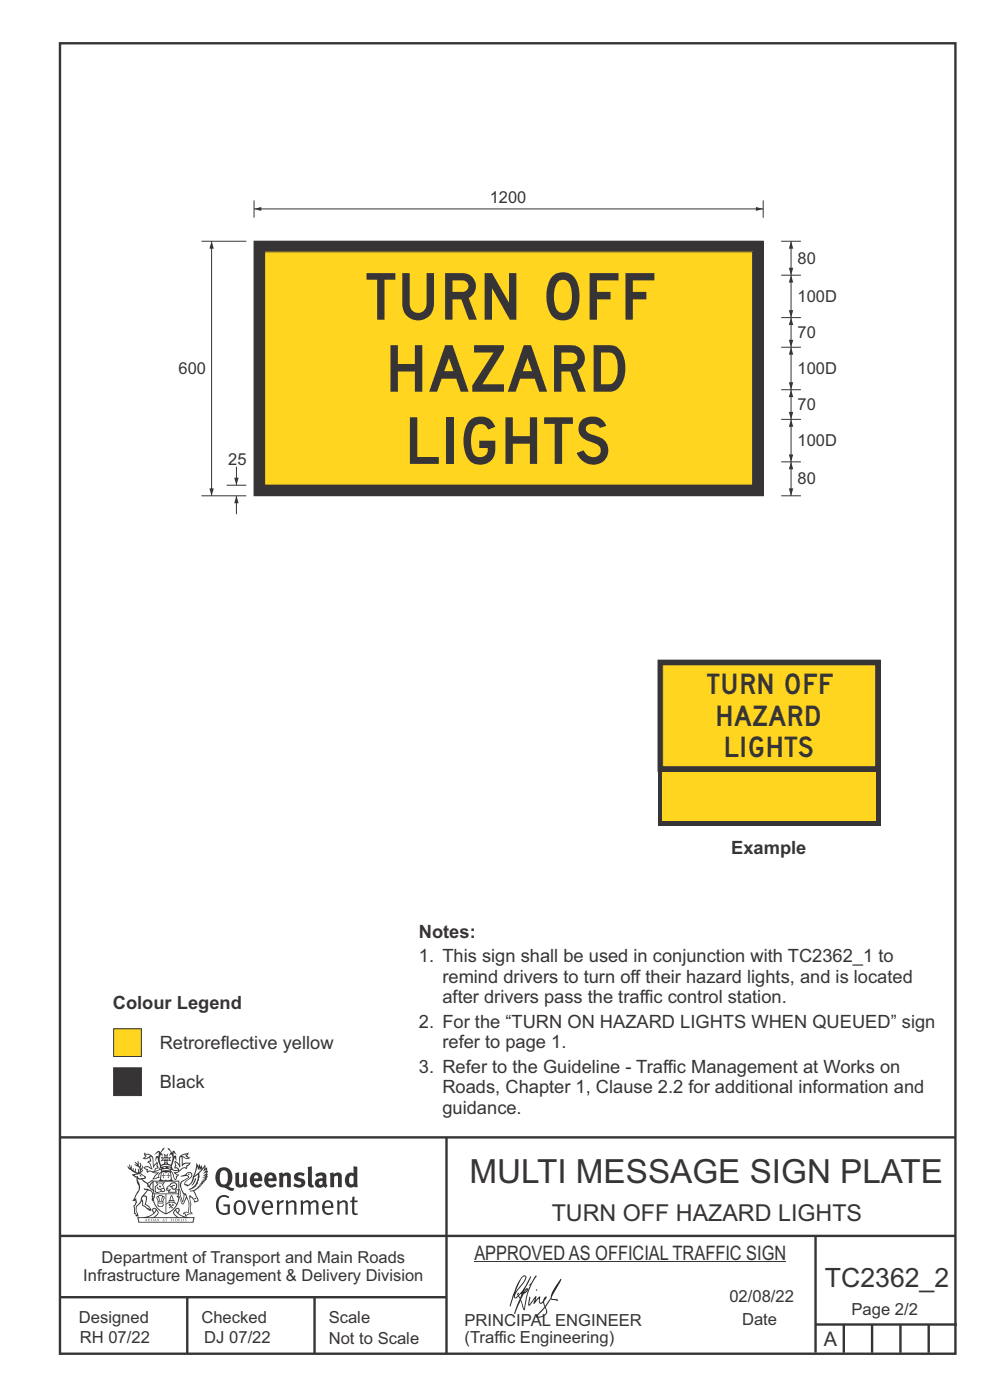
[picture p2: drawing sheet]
<svg xmlns="http://www.w3.org/2000/svg" width="210mm" height="297mm" viewBox="0 0 210 297" stroke-linecap="round" stroke-linejoin="round" font-family="sans-serif">
<path d="M53.9 51.2h108v54h-108z" fill-rule="evenodd" fill="#373435"/>
<path d="M53.9 51.2h108v54h-108z" fill="none" stroke="#373435" stroke-width=".21"/>
<path d="M56.1 53.4h103.5v49.5h-103.5z" fill-rule="evenodd" fill="#ffd520"/>
<path d="M53.9 44.3h108M56.1 53.4h103.5v49.5h-103.5z" fill="none" stroke="#373435" stroke-width=".21"/>
<g fill="#373435">
<path d="M160.3 43.9l1.6 .4-1.6 .4z"/>
<path d="M53.9 44.3l1.5-.4v.8z"/>
</g>
<path d="M53.9 42.5v3.7M161.9 42.5v3.7M165.7 58.4h4.2M165.7 51.2h4.2M165.7 98h4.2M165.7 89h4.2M167.8 98v7.2" fill="none" stroke="#373435" stroke-width=".21"/>
<g fill="#373435">
<path d="M167.3 103.6h1l-.5 1.6z"/>
<path d="M167.8 98l.5 1.6h-1z"/>
</g>
<path d="M167.8 82.7v6.3" fill="none" stroke="#373435" stroke-width=".21"/>
<g fill="#373435">
<path d="M167.3 87.4h1l-.5 1.6z"/>
<path d="M167.8 82.6l.5 1.6h-1z"/>
</g>
<path d="M167.8 51.2v7.2" fill="none" stroke="#373435" stroke-width=".21"/>
<g fill="#373435">
<path d="M167.3 56.8h1l-.5 1.6z"/>
<path d="M167.8 51.2l.5 1.6h-1z"/>
</g>
<path d="M167.8 89v9" fill="none" stroke="#373435" stroke-width=".21"/>
<g fill="#373435">
<path d="M167.3 96.4h1l-.5 1.6z"/>
<path d="M167.8 88.9l.5 1.6h-1z"/>
</g>
<path d="M165.7 73.7h4.2M167.8 67.4v6.3M165.7 82.7h4.2" fill="none" stroke="#373435" stroke-width=".21"/>
<g fill="#373435">
<path d="M167.3 72.1h1l-.5 1.6z"/>
<path d="M167.8 67.3l.5 1.6h-1z"/>
</g>
<path d="M167.8 73.7v9" fill="none" stroke="#373435" stroke-width=".21"/>
<g fill="#373435">
<path d="M167.3 81.1h1l-.5 1.6z"/>
<path d="M167.8 73.6l.5 1.6h-1z"/>
</g>
<path d="M167.8 58.4v9M165.7 67.4h4.2" fill="none" stroke="#373435" stroke-width=".21"/>
<g fill="#373435">
<path d="M167.3 65.8h1l-.5 1.6z"/>
<path d="M167.8 58.3l.5 1.6h-1z"/>
</g>
<path d="M42.7 51.2h9.5M44.9 51.2v54M42.7 105.2h9.5M48.1 102.9h4.1M165.7 105.2h4.2" fill="none" stroke="#373435" stroke-width=".21"/>
<g fill="#373435">
<path d="M44.4 103.6h1l-.5 1.6z"/>
<path d="M44.9 51.2l.5 1.6h-1z"/>
</g>
<path d="M50.2 105.2v3.9" fill="none" stroke="#373435" stroke-width=".21"/>
<path d="M50.2 105.2l.4 1.6h-.9z" fill="#373435"/>
<path d="M50.2 99v3.9" fill="none" stroke="#373435" stroke-width=".21"/>
<path d="M49.7 101.3h.9l-.4 1.6z" fill="#373435"/>
<g fill="none" stroke="#373435" stroke-width=".51">
<path d="M12.7 9.2h190v278h-190zM12.7 241.3h190M94.7 241.4v45.8M12.7 275.2h82M12.7 262.2h190.1M39.7 275.2v12M66.7 275.2v12M173 262.1v24.9M173 281h30M179 281v6M185 281v6M191 281v6"/>
<path d="M197 281v6"/>
</g>
<g fill="#373435">
<path d="M47 248.4a2.55 2.55 0 0 0 0 2.7l.3 .2a.81 .81 0 0 0 1-1v-.5a1.04 1.04 0 0 0-1.1-1.5zM46.3 248.1a1.82 1.82 0 0 1 2.1-.2 1.82 1.82 0 0 1 .9 1.8 2.29 2.29 0 0 1-.8 2l.7 .3h.5l-.2 .6a2.87 2.87 0 0 1-2-.7 2.12 2.12 0 0 1-1.7-3.1z" fill-rule="evenodd"/>
<path d="M49.9 248.9l.8-.2v2a.46 .46 0 0 0 .3 .6 .46 .46 0 0 0 .6-.3v-2.1l.7-.2v2.4l.2 .5-.5 .3-.3-.3a1.02 1.02 0 0 1-1.2 .3 1.02 1.02 0 0 1-.6-1.1z" fill-rule="evenodd"/>
<path d="M54 249.5l-.1 .5h.9a.49 .49 0 0 0-.2-.6 .49 .49 0 0 0-.6 .1zM53.4 249.1a1.34 1.34 0 0 1 1.6-.2 1.34 1.34 0 0 1 .6 1.5v.2h-1.7a.77 .77 0 0 0 .5 .8 .77 .77 0 0 0 .9-.4l.3 .5a1.59 1.59 0 0 1-2 .2 1.59 1.59 0 0 1-.5-2.1z" fill-rule="evenodd"/>
<path d="M57 249.5l-.1 .5h1a.49 .49 0 0 0-.2-.6 .49 .49 0 0 0-.7 .1zM56.4 249.1a1.34 1.34 0 0 1 1.6-.2 1.34 1.34 0 0 1 .7 1.5v.2h-1.8a.77 .77 0 0 0 .5 .8 .77 .77 0 0 0 .9-.4l.4 .5a1.59 1.59 0 0 1-2.1 .2 1.59 1.59 0 0 1-.5-2.1z" fill-rule="evenodd"/>
<path d="M59.2 248.9l.7-.2 .1 .4a.95 .95 0 0 1 1-.3 .95 .95 0 0 1 .7 .8v2.3h-.8v-2.3a.46 .46 0 0 0-.8 .1v2.2h-.8z" fill-rule="evenodd"/>
<path d="M62.6 249.1a1.75 1.75 0 0 1 2-.1l-.2 .5-.6-.2a.43 .43 0 0 0-.6 .3l.4 .3a1.04 1.04 0 0 1 1.2 1.1 1.04 1.04 0 0 1-1.4 1l-1.2-.4 .3-.6 1 .4 .4-.4a.88 .88 0 0 0-1-.5l-.4-.2-.1-.4z" fill-rule="evenodd"/>
<path d="M65.3 247.6l.8-.2 .1 3.8 .3 .2 .1 .4a.88 .88 0 0 1-1 0 .88 .88 0 0 1-.3-1z" fill-rule="evenodd"/>
<path d="M67.8 250.6a.43 .43 0 0 0-.1 .7 .43 .43 0 0 0 .7-.1v-.7zM66.8 249.1a1.7 1.7 0 0 1 2.4 .1v1.9l.3 .4-.4 .5-.5-.4a1.03 1.03 0 0 1-1.7-.1 1.03 1.03 0 0 1 .8-1.5h.7v-.4a.8 .8 0 0 0-1.2 .1z" fill-rule="evenodd"/>
<path d="M70 248.9l.7-.2 .1 .4a.95 .95 0 0 1 1-.3 .95 .95 0 0 1 .7 .8v2.3h-.8v-2.3a.46 .46 0 0 0-.8 .1v2.2h-.8z" fill-rule="evenodd"/>
<path d="M74.3 249.5a1.48 1.48 0 0 0 0 1.7h.5l.2-.1v-1.5l-.3-.2zM75 247.4l.8 .1 .1 4.4h-.7l-.1-.2a1.26 1.26 0 0 1-1.4 0 1.26 1.26 0 0 1-.5-1.3 1.29 1.29 0 0 1 .4-1.4 1.29 1.29 0 0 1 1.4-.1z" fill-rule="evenodd"/>
<path d="M46.4 253.9a1.72 1.72 0 0 1 2.3 0l-.3 .3a1.24 1.24 0 0 0-1.4-.2 1.24 1.24 0 0 0-.6 1.4 1.49 1.49 0 0 0 1.2 1.9l.7-.1v-1.3h-.8l-.1-.4h1.3v1.9a1.93 1.93 0 0 1-2.2 0 1.93 1.93 0 0 1-.7-2.2l.2-.8z" fill-rule="evenodd"/>
<path d="M50.4 255.1a1.65 1.65 0 0 0 .2 2.2 .99 .99 0 0 0 1-1.4 .78 .78 0 0 0-.4-.8 .78 .78 0 0 0-.8 0zM50 254.9a1.33 1.33 0 0 1 1.6-.1 1.33 1.33 0 0 1 .5 1.4 1.31 1.31 0 0 1-1.3 1.6 1.31 1.31 0 0 1-1.2-1.6v-.6z" fill-rule="evenodd"/>
<path d="M52.5 254.7l.4-.1 .9 2.6 .8-2.5h.5l-1.1 3h-.5z" fill-rule="evenodd"/>
<path d="M56.3 255.2l-.2 .7h1.3a.7 .7 0 0 0-.3-.8 .7 .7 0 0 0-.8 .1zM55.9 255a1.22 1.22 0 0 1 1.5-.2 1.22 1.22 0 0 1 .5 1.5h-1.8a.93 .93 0 0 0 .5 1 .93 .93 0 0 0 1.1-.2l.2 .3a1.43 1.43 0 0 1-1.8 .1 1.43 1.43 0 0 1-.6-1.7z" fill-rule="evenodd"/>
<path d="M58.7 254.7l.4-.1 .1 .5 .4-.4 .6-.1-.2 .5a.66 .66 0 0 0-.8 .7v1.9h-.4z" fill-rule="evenodd"/>
<path d="M60.6 254.7l.4-.1 .1 .5a.94 .94 0 0 1 1-.5 .94 .94 0 0 1 .8 .8v2.3h-.5l-.1-2.5a.81 .81 0 0 0-1.2 .3v2.2h-.4z" fill-rule="evenodd"/>
<path d="M63.7 254.7l.5-.1 .1 .5 .4-.3a.78 .78 0 0 1 1.1 .3 .9 .9 0 0 1 1-.5 .9 .9 0 0 1 .8 .8v2.3h-.5l-.1-2.5a.67 .67 0 0 0-1.1 .3v2.2h-.5v-2.4l-.4-.3-.7 .4v2.3h-.5z" fill-rule="evenodd"/>
<path d="M69 255.2l-.1 .7h1.3a.7 .7 0 0 0-.3-.8 .7 .7 0 0 0-.9 .1zM68.7 255a1.22 1.22 0 0 1 1.5-.2 1.22 1.22 0 0 1 .5 1.5h-1.8a.93 .93 0 0 0 .4 1 .93 .93 0 0 0 1.2-.2l.1 .3a1.44 1.44 0 0 1-1.7 .1 1.44 1.44 0 0 1-.6-1.7z" fill-rule="evenodd"/>
<path d="M71.4 254.7l.5-.1 .1 .5a.94 .94 0 0 1 1-.5 .94 .94 0 0 1 .8 .8v2.3h-.5l-.1-2.5a.81 .81 0 0 0-1.2 .3v2.2h-.4z" fill-rule="evenodd"/>
<path d="M74.7 253.9l.5-.1v.9h.7l-.1 .3h-.6v2.2l.1 .2h.5l.1 .3a.75 .75 0 0 1-1.2-.6v-2.1h-.4v-.3h.4z" fill-rule="evenodd"/>
<path d="M30.8 244.9l1.1 .3-.9 .5h-.4l.6-.5zM31.8 245.4h.2a2.44 2.44 0 0 1 .4 1.9l.1 .5 .7-1-.1 .6 .3 .3a.57 .57 0 0 0-.6 .7l-1-.1-.5 .2 .2-.5-.8-.3 .7-.1 .9 .5 .1-.1-.6-1.3-.2-.2h.5zM30.7 244.4l-.1 .5 .2 .4-.6 .4a1.04 1.04 0 0 0 1.4-.1l.2 .6-.3 .1-.2 .4a.94 .94 0 0 1 .8 1.1l-.2-.1a1.16 1.16 0 0 0-1.5-.1l.3 .4 .4 .2 .1 .5 .2 .1 .1-.2a.94 .94 0 0 1 1.1 .2l.8 .1-1.2 1.2a1.13 1.13 0 0 0 1.2-.2l.4-.1-.1-.4 .5-.8a.83 .83 0 0 0-.6 1.1l-.3-.1-.7 .4 1.1-1.4-.5 .1-.5-.1 1.3-.5-.1-.1-.9 .4v-.3l.2-.2 .3 .1 .1-.3-.2-.4v-.6l-.1-.4-.7 1v-.7a1.42 1.42 0 0 0-1.6-1.8z" fill-rule="evenodd"/>
<path d="M38.5 245.2l.5-.2 .7-.1-.6 .3 .8 .5h-.3zM38.3 245.5l.2-.1 .1 2a1.69 1.69 0 0 1 1.6-.6l-.8 .5 .1 .5a1.1 1.1 0 0 0-1.5 .6l-.1-.5-.2-.2h-.5l.3-.4-.3-.7a1.42 1.42 0 0 1 .8 1.1l.2-.1zM37.1 246.2l.1 1-.2 .3 .1 .4h.5l.1 .2a.96 .96 0 0 1-1.1-.1l-.1 .1a1.06 1.06 0 0 0 1.3 .2v.1a.72 .72 0 0 1-1 .2l.3 .5 .6 .2-.4 .2-.1 .6-.2-.3-.4-1.1-.4-.4 .4 .9a1.54 1.54 0 0 0 .7 1.2l.2-.3a.58 .58 0 0 1 .4-.8l.2-.1h-.3l-.5-.3 .9-.5a.93 .93 0 0 1 1.2-.5v.2l.2-.2 .1-.5a.99 .99 0 0 0 .7-.8l-1.3 .1-.3 .2-.1-1.4 .9 .4 .9-.3h-.4l-.5-.4 .4-.7-.6 .2a1.46 1.46 0 0 0-1.4 2.1v.4l-.2-.4z" fill-rule="evenodd"/>
<path d="M35.6 248.9l.2 .1-.1 .3 .4 .1h-.4v.6l-.1-.6h-.3l.3-.1z" fill-rule="evenodd"/>
<path d="M34.6 248.9l.2 .1v.3l.3 .1h-.3l-.1 .6v-.6h-.4l.4-.1z" fill-rule="evenodd"/>
<path d="M34.3 248.8a.57 .57 0 0 1 .9 .2 .57 .57 0 0 1 .9-.2l.2 1.4h-.2a.57 .57 0 0 1-.9 0 .69 .69 0 0 1-1.1 0zM34.2 248.1l-.3 2.1-.2 .4h3l-.2-.4-.3-2.1h-.2v.2l-.8-.1-.8 .1v-.2z" fill-rule="evenodd"/>
<path d="M34.2 252.4a.3 .3 0 0 0 .6 0 .3 .3 0 0 0-.6 0zM33.3 250.9l.3 .3-.3 .4a.79 .79 0 0 0 0 1.3l.8-.2-.1-.3a.55 .55 0 0 1-.7-.6l.1-.1 .2 .3 .3 .2 .8-.2-.4-.7 .4-.4-.7 .2zM33 250.7l1.1 .2 .9-.2-.4 .6 .4 1.2a.56 .56 0 0 1-.8 .3l-.2 .1a.73 .73 0 0 1-.9 .1 .73 .73 0 0 1-.3-1v-.4l.6-.4z" fill-rule="evenodd"/>
<path d="M35.6 251.8l.7-.4a.58 .58 0 0 1 1-.1 .58 .58 0 0 1-.4 .9l-.3-.3a.43 .43 0 0 1 .6-.4 .57 .57 0 0 0-.8 .2l-.2-.1-.3 .1 .4 .2a.55 .55 0 0 0 .9 .4v.5h-1.3l.3-.4-.1-.1-.6 .1 .2-.3-.2-.1zM35.4 251.8l-.1 .2a.39 .39 0 0 0 .2 .6h.3l-.2 .4h1.9l-.1-.8a.86 .86 0 0 0-.1-1.3 .86 .86 0 0 0-1.3 .4z" fill-rule="evenodd"/>
<path d="M36 254.8h.8v.2h-.8zM36.4 253.8l.2 .8h-.4zM36.4 253.5l-.3 .5-.1 .6h-.2v.4l-.7 .4 .2 .1a1.48 1.48 0 0 1 2.1 .2l.2-.1-.6-.5v-.5h-.2l-.1-.6z" fill-rule="evenodd"/>
<path d="M35.8 255.4l.4 .1 .1 .3 .3-.2-.2-.2a.38 .38 0 0 1 .5 .5l-.2-.2-.3 .2 .3 .2-.3 .3-.1-.4-.4 .4-.1-.2 .4-.3-.1-.1-.2 .1z" fill-rule="evenodd"/>
<path d="M34.5 254h.2v.2l-.2 .6h-.2zM33.6 255.3h.9v.2a.55 .55 0 0 1-.8 .4v-.2l-.2-.1zM33.4 254h.2l.2 .8h-.2zM33.6 255l.8-.1 .1 .2h-.8zM33.8 253.7h.5l-.2 1.1h-.1zM33.3 253.8l-.1 .3 .3 1.1a.48 .48 0 0 0-.1 .6 .48 .48 0 0 0 .5 .2h.5a.49 .49 0 0 0 .2-.8l.3-1.1-.1-.3a1.42 1.42 0 0 0-1.5 0z" fill-rule="evenodd"/>
<path d="M33.7 251.5l.4 .1 .1 .3h-.3z" fill-rule="evenodd"/>
<path d="M41.3 250.1l.3-.2-.2 .8-.6 .8h-.2l.5-.7z" fill-rule="evenodd"/>
<path d="M39.7 249l.3-.2 .5 .2a.88 .88 0 0 1-.6 1.1 1.22 1.22 0 0 0-.8 1.3l.5 .2a.72 .72 0 0 0 .9-.4l.5-.8 .2-.6 .8-.6v.2a2.85 2.85 0 0 1-2 2.9l.1 .1a2.13 2.13 0 0 0 1.9-1.5v-.3a2.01 2.01 0 0 0 .3-1.7l1.1-1.3-.4 1 .7-.5-.7 1 .8-.4-.8 .8 .7-.2-.9 .6 .8-.1-.8 .4h.7l-.8 .3 .3 .2h-.4l.2 .3h-.4l.2 .3h-.4l.1 .2h-.1a2.16 2.16 0 0 1-2 1.1l.1 .2 .4-.1a.76 .76 0 0 1 .7 .8l.5 1.2-.6 .2a1.45 1.45 0 0 0-1.1-1.3l.2 1.8-.1 1.8 .4 .3a1.07 1.07 0 0 0-1.2 .4v-.3l-.5-.2a.87 .87 0 0 1 1.1-.1v-.7a4.4 4.4 0 0 0-.6-3.1l-.1-.3h-.2a2.16 2.16 0 0 1-.7-2.2l.3-.4 1.2-.7a.55 .55 0 0 0-.4-.8zM37.8 252.4a.76 .76 0 0 1 .3 1.1l.6 1.6 .4-1.7 .2 .1a.61 .61 0 0 1-.1 .9l-.3 .8-.2 .1-.7-1.6-.3 .1a1.18 1.18 0 0 0 .1-1.4zM41.8 247.5l.2 .7 .3-.5v.6l.4-.5a1.9 1.9 0 0 1-1.2 1.4l-.3 .3zM38.2 249.6l1.4-.2 .2 .2v.3l-.5 .2a1.26 1.26 0 0 0-.9 1.9l.2 .7a1.84 1.84 0 0 1 .1 2.1l-.4-1.4a.96 .96 0 0 0-.4-1.2l-.4 .2a.78 .78 0 0 1 0 1.3l.1 .3h.4l.4 1.1a.38 .38 0 0 0 .2 .4 .38 .38 0 0 0 .4-.1l.6-1.2a2.94 2.94 0 0 1 .4 2.5l-.1 .4h-.8l-.3 .4v.2l.4-.1 .1 .4 .2 .1a1.02 1.02 0 0 1 1.3-.5v-.4l-.3-.1 .1-1.8-.3-1.3h.1a1.14 1.14 0 0 1 .8 1 .63 .63 0 0 0 .8-.2 .63 .63 0 0 0-.2-.9l-.6-1.2 .9-.6 .2-.4h.3l-.1-.2h.4l-.1-.3h.3l-.1-.3 .5-.1-.2-.2 .6-.4v-.2h-.2l.4-.5h-.3l.3-.5-.4 .1 .4-.5v-.3l-.3 .2 .2-.7-.1-.2-.4 .3v-.8l-.6 .8-.2-.8-.2 .5-.3-.7-.1 .6-.5-.8-.1 1.4-.6 1.8a1.81 1.81 0 0 1-1 1.5l-.6-.2a1.75 1.75 0 0 1 1.1-1.2 .75 .75 0 0 0 .1-1.3 .75 .75 0 0 0-1.2 .4z" fill-rule="evenodd"/>
<path d="M41.2 254.1h.3l.2 .2-.4 .1z" fill-rule="evenodd"/>
<path d="M29.4 258.4h11.6l-.1 .8h-11.4zM31.3 258.2l.5-.1a2.48 2.48 0 0 0 1.4-1.3l.3 .5-.5 .6-.5 .3zM32.5 256.6l.3-.2 .2 .1-.3 .7zM37.2 256.8a2.65 2.65 0 0 0 1.8 1.4h-1.1l-.5-.3-.5-.6zM37.4 256.5l.2-.1 .3 .2-.3 .6zM29.2 258.2l.1 1.2h11.8l.2-1.1-.2-.1a4.1 4.1 0 0 1-3.3-.9l.3-.4-.1-.6a1.06 1.06 0 0 0-1.3 1l.2 .4 .6 .5h-4.7l.3-.1a.84 .84 0 0 0 .6-.8 .84 .84 0 0 0-.5-.8l-.3-.2h-.5l-.1 .6 .3 .4a4.2 4.2 0 0 1-3.4 .9z" fill-rule="evenodd"/>
<path d="M31 258.7l.1 .2h-.2zM31 258.5l-.3 .6 .4-.2 .2 .2z" fill-rule="evenodd"/>
<path d="M31.3 258.6h.3v.4a.25 .25 0 0 0 .2-.1 .25 .25 0 0 0-.1-.3h.1a.29 .29 0 0 1 0 .4 .29 .29 0 0 1-.4 0 .29 .29 0 0 1 0-.4z" fill-rule="evenodd"/>
<path d="M32.2 258.6a.22 .22 0 0 1 .3 .2 .22 .22 0 0 1-.3 .2zM32 258.6l.1 .4a.33 .33 0 0 0 .4 0 .33 .33 0 0 0 0-.4 .33 .33 0 0 0-.5 0z" fill-rule="evenodd"/>
<path d="M32.9 258.7l.1 .2h-.2zM32.9 258.5l-.2 .6 .3-.2 .2 .2z" fill-rule="evenodd"/>
<path d="M33.3 258.6h.2l.1 .1 .2-.1-.2 .2 .2 .3-.3-.3-.1 .3h-.1l.2-.3z" fill-rule="evenodd"/>
<path d="M34.7 258.7l.1 .2h-.2zM34.7 258.5l-.3 .6 .4-.2 .2 .2z" fill-rule="evenodd"/>
<path d="M35 258.5h.5l-.2 .1v.5h-.2l.1-.5z" fill-rule="evenodd"/>
<path d="M36.2 258.6l.3-.1-.1 .1v.2h.1h-.1v.3h-.2z" fill-rule="evenodd"/>
<path d="M36.7 258.6h.2v.5h-.2z" fill-rule="evenodd"/>
<path d="M37.3 258.6a.22 .22 0 0 1 .3 .2 .22 .22 0 0 1-.3 .2zM37.1 258.6v.4a.33 .33 0 0 0 .5 0 .33 .33 0 0 0 0-.4 .33 .33 0 0 0-.5 0z" fill-rule="evenodd"/>
<path d="M37.8 258.6l.4-.1-.2 .1v.2h.1h-.1v.2l.2 .1h-.4z" fill-rule="evenodd"/>
<path d="M38.4 258.6h.2l-.1 .4 .2 .1h-.3z" fill-rule="evenodd"/>
<path d="M38.9 258.6h.2v.5h-.2z" fill-rule="evenodd"/>
<path d="M39.3 258.6h.2h-.1l.2 .3-.2 .2-.1-.1v-.1l.2 .1z" fill-rule="evenodd"/>
<path d="M34.2 247.4a1.51 1.51 0 0 1 2 .2 2.67 2.67 0 0 0-2.1 0zM35.7 247.6l.4 .1 .1 .3-.4-.1zM34.6 247.6h.5l.1 .2h-.4zM34 247.8l.3 .2h-.3zM34.9 246.9l.3-.2 .3 .2zM34.9 245.6l.2 .1v.3h-.2zM35 245.1l.2 .2 .2-.2-.1 .3h-.2zM35.1 246.3h.2l.1 .4-.2-.2-.2 .2zM35.3 245.7l.2-.1v.4h-.2zM34.4 245.7h.3l.1 .3-.4 .1 .2-.2zM35.7 245.7h.3l-.2 .2 .2 .2-.4-.1zM32.7 244.9l1-.5-.1 1-.2-.2-.3 .2-.3 1.1 .5-1 .3 .9a1.84 1.84 0 0 1 .2 1.7l.4 .1a2.48 2.48 0 0 1 2.2 0l.2-.2-.2-.7 .7-1.8 .4 .7-.2-1-.2-.1-.2 .3v-.9l.6 .4-.6-.8-.3 .1-.1 .4-.5-.9-.5-.3 .2 .5 .6 .5-.5 .8 .4-.4a2.06 2.06 0 0 1 0 2.3l-.5-.2-.2-.6 .1-.1 .8 .2-.4-.5 .4-.5-.7 .2-.2-.2 .2-.7-.5 .4-.5-.4 .2 .7-.2 .2-.7-.2 .4 .5-.4 .5 .8-.2 .1 .1-.2 .6-.5 .2a2.02 2.02 0 0 1 0-2.2l.3 .5-.1-.7-.3-.1 .8-1.2-.4 .3-.5 .8-.2-.3a.8 .8 0 0 0-.8 .5z" fill-rule="evenodd"/>
<path d="M29.2 250.1l.3 .1a.61 .61 0 0 1 .8 .4l.3 .2a.8 .8 0 0 1 .6 1l.4 .1 .5 .5a1 1 0 0 1 .5 1.1l-.1 .7v-.5h-.1a.96 .96 0 0 0-.8-1.3l-.2-.2h-.7l-.1-.1-.1 .1 .1 .3h.6l-1.2 1.3-.2 1-.4 .6a1.33 1.33 0 0 0-.5 1.8l.2 .5a1.26 1.26 0 0 1-.5-1.5l-.1-.3a1.56 1.56 0 0 0 .4-1.7l-.3 .2 .2-.5a3.2 3.2 0 0 0 .7-3zM30.4 253.9h.4a2.06 2.06 0 0 1-.1 1.6l.7 .5 .4 .4-.6-.1-.8-.6-.1-.9a.51 .51 0 0 1 .1-.9zM28.6 249.3a1.52 1.52 0 0 1 2.1 .5l-1.1 .2-.2-.1-.1-.4h-.5zM27.5 247v.8l-.3-.4h-.1a3.1 3.1 0 0 0 1.9 1.6l-1 .1 .5 .6 .5 .1 .1 1.1a1.84 1.84 0 0 1-.3 2.5l-.4 .9-.3 .4 .2 .1 .4-.1 .1 .4-.2 .5-.3 .2 .1 1.7h.2l.3 .5 .1 .1 .4-.1-.1-.5a1.3 1.3 0 0 1-.1-1.7l.9-1 .1 1.1 .6 .2 .5 .5 .1-.1 .2 .3h.5a1.85 1.85 0 0 0-1.2-1.4l.1-.3a1.39 1.39 0 0 0 0-1.4l-.5-.1 .5-.5a.66 .66 0 0 1 .9-.4 .66 .66 0 0 1 .3 .9l-.1 .4 .2-.1v.2l-.1 .3 .2 .5 .1-.3a2.24 2.24 0 0 0 .1-2.2 .73 .73 0 0 1-.7-.7 .73 .73 0 0 1 .6-.7v-.2a.94 .94 0 0 0-.9 .8 .48 .48 0 0 1-.1-.6 .48 .48 0 0 1 .5-.2l.5-.3a.51 .51 0 0 0-.8 .2l-.5 .2-1-.8h.6l.2-.5-1.2-.7 .5-.5v-.3l-.5 .4 .1-.2a.69 .69 0 0 0 .2-1v.4l-.2 .3v-1.1l-.3-.2 .1 .6-.1 .2-.4-1.3v.7l-.6-.4 .5 .7-.6-.2 .3 .3a1 1 0 0 1 .7 1.4l-.2-.8v.9l-.5-.2v-.8l-.2 .7-.2-.1-.1-.6-.2 .4-.2-.2 .1-.7-.2 .5z" fill-rule="evenodd"/>
<path d="M29.6 249.4l.2-.1 .3 .2z" fill-rule="evenodd"/>
<path d="M32.4 250.5h5.6v2l-.2-.1v-1.7h-5.2v2.5h5.2v-.8l.1 .2-.1 1.1v-.3h-2.5v4a4.1 4.1 0 0 0 2.6-3.6l.1-.1a4 4 0 0 1-2.8 3.9 4.2 4.2 0 0 1-2.8-4.7l.1 1.2 .1-.1a3.8 3.8 0 0 0 2.5 3.4v-4h-2.5l-.2-.9z" fill-rule="evenodd"/>
<circle cx="40" cy="249.1" r=".17"/>
</g>
<path d="M100.6 267.7h66.2" fill="none" stroke="#373435" stroke-width=".21"/>
<g fill="#252726">
<path d="M111.6 273.7l.2-.2-.5 .7zM110.4 274.5l.3 .1-.3 .7-.3-.4zM110.9 270.9l.5-.1a9.3 9.3 0 0 1-2 3.2l-.1 .2 1-2.5zM110.6 271a14.7 14.7 0 0 0-2.2 4.9l-.3 1.2 .1 .1 .8-2.4a.42 .42 0 0 0 .2 .7 .42 .42 0 0 0 .6-.3l.2-.2 .2 .6-1.1 3.1h.2l1.1-2.8 .6 1.9 .2 .2 .2-.5a13.5 13.5 0 0 1 2-6.2l.5-.5-.2-.2-1.6 2.1 .4-.1a14.9 14.9 0 0 0-1.3 5.1l-.4-1.2a1.39 1.39 0 0 1 .2-1.8l.1-.2a.92 .92 0 0 0 .8-1.2 .75 .75 0 0 0-.7 .7l-.2 .2 1.6-3.4h-.1l-.4 .7a10.5 10.5 0 0 1-2.2 3.2l.2-.4a.32 .32 0 0 0-.4 .2 .32 .32 0 0 0 .1 .4l-.5 .4a3.2 3.2 0 0 1 1.1-2.3l.5-.6a2.49 2.49 0 0 0 .7-1.6l-.3-.2z" fill-rule="evenodd"/>
<path d="M115.6 277.5a1.15 1.15 0 0 1 .1 1.3 1.15 1.15 0 0 1-1.2 .5h-.5zM112.3 275.1l-.3 1.7 .3 .2 1.2-1.5-.3 1.1 1.1-1.2a.94 .94 0 0 0 .4 1.2l.5-.3 .3 .9-1.2 1.3a.98 .98 0 0 0-.5 1 1.9 1.9 0 0 0 2.3-1.3l-.1-.3a1.02 1.02 0 0 1 .3-1.4l.5-.9 1.5 .3-.2-.5v.3l-1.1-.2v-.2l2-3.6 .1-.3-.1-.1-1.8 2.7a6.6 6.6 0 0 1-1.5 3l-.2-.2a1.01 1.01 0 0 1 .4-1.4l.1-.2-.3-.2-.3 .5-.2 .5-.5 .4-.2-.4 .1-.9-.2-.1-.8 .9 .2-.9h-.1l-1.4 1.7 .2-1.4v-.1z" fill-rule="evenodd"/>
<path d="M113.7 273.5l.3 .3h-.3z" fill-rule="evenodd"/>
</g>
<path d="M24.1 218.2h5.9v5.9h-5.9z" fill-rule="evenodd" fill="#ffd520" stroke="#373435" stroke-width=".21"/>
<path d="M24.1 226.5h5.9v5.9h-5.9z" fill-rule="evenodd" fill="#373435" stroke="#373435" stroke-width=".21"/>
<path d="M139.6 163.3h47.1v11.8h-47.1z" fill-rule="evenodd" fill="#373435"/>
<path d="M140.6 163.8h45.2v10.3h-45.2z" fill-rule="evenodd" fill="#ffd520"/>
<path d="M139.6 140h47.1v23.6h-47.1z" fill-rule="evenodd" fill="#373435"/>
<path d="M139.6 140h47.1v23.6h-47.1z" fill="none" stroke="#373435" stroke-width=".21"/>
<path d="M140.6 141h45.2v21.6h-45.2z" fill-rule="evenodd" fill="#ffd520"/>
<path d="M140.6 141h45.2v21.6h-45.2z" fill="none" stroke="#373435" stroke-width=".21"/>
<g font-size="13.7" fill="#373435">
<text x="77.5" y="67.8">TURN OFF</text>
<text x="81.7" y="83.1">HAZARD</text>
<text x="85.8" y="98.4">LIGHTS</text>
</g>
<text font-size="7.1" fill="#373435" x="99.6" y="250.9">MULTI MESSAGE SIGN PLATE</text>
<g font-size="6" fill="#373435">
<text x="149.9" y="147.3">TURN OFF</text>
<text x="151.7" y="154">HAZARD</text>
<text x="153.5" y="160.7">LIGHTS</text>
</g>
<text font-size="5.6" fill="#373435" x="175" y="273">TC2362_2</text>
<text font-size="4.9" fill="#373435" x="117" y="259">TURN OFF HAZARD LIGHTS</text>
<g font-size="4.2" fill="#373435">
<text x="100.6" y="267.2">APPROVED AS OFFICIAL TRAFFIC SIGN</text>
<text x="174.7" y="285.6">A</text>
</g>
<g font-size="3.9" fill="#373435">
<text x="155.1" y="181.1">Example</text>
<text x="88.8" y="198.9">Notes:</text>
<text x="88.8" y="204.1">1. This sign shall be used in conjunction with TC2362_1 to</text>
<text x="93.8" y="208.5">remind drivers to turn off their hazard lights, and is located</text>
<text x="23.9" y="214.1">Colour Legend</text>
<text x="93.8" y="212.8">after drivers pass the traffic control station.</text>
<text x="88.8" y="218">2. For the “TURN ON HAZARD LIGHTS WHEN QUEUED” sign</text>
<text x="33.9" y="222.6">Retroreflective yellow</text>
<text x="88.8" y="227.6">3. Refer to the Guideline - Traffic Management at Works on</text>
<text x="93.8" y="222.3">refer to page 1.</text>
<text x="33.9" y="230.8">Black</text>
<text x="93.8" y="231.9">Roads, Chapter 1, Clause 2.2 for additional information and</text>
<text x="93.8" y="236.2">guidance.</text>
</g>
<g font-size="3.5" fill="#373435">
<text x="103.9" y="43">1200</text>
<text x="169.2" y="56">80</text>
<text x="169.2" y="64">100D</text>
<text x="169.2" y="71.7">70</text>
<text x="37.9" y="79.4">600</text>
<text x="169.2" y="79.3">100D</text>
<text x="169.2" y="87">70</text>
<text x="169.2" y="94.6">100D</text>
<text x="48.4" y="98.7">25</text>
<text x="169.2" y="102.8">80</text>
<text x="21.6" y="267.9">Department of Transport and Main Roads</text>
<text x="17.7" y="271.8">Infrastructure Management &amp; Delivery Division</text>
<text x="16.7" y="280.6">Designed</text>
<text x="42.7" y="280.6">Checked</text>
<text x="69.7" y="280.6">Scale</text>
<text x="98.5" y="281.3">PRINCIPAL ENGINEER</text>
<text x="154.7" y="276.2">02/08/22</text>
<text x="157.4" y="281.2">Date</text>
<text x="180.6" y="279">Page 2/2</text>
<text x="16.9" y="284.8">RH 07/22</text>
<text x="43.3" y="284.8">DJ 07/22</text>
<text x="69.7" y="285.2">Not to Scale</text>
<text x="98.5" y="284.8">(Traffic Engineering)</text>
</g>
</svg>
